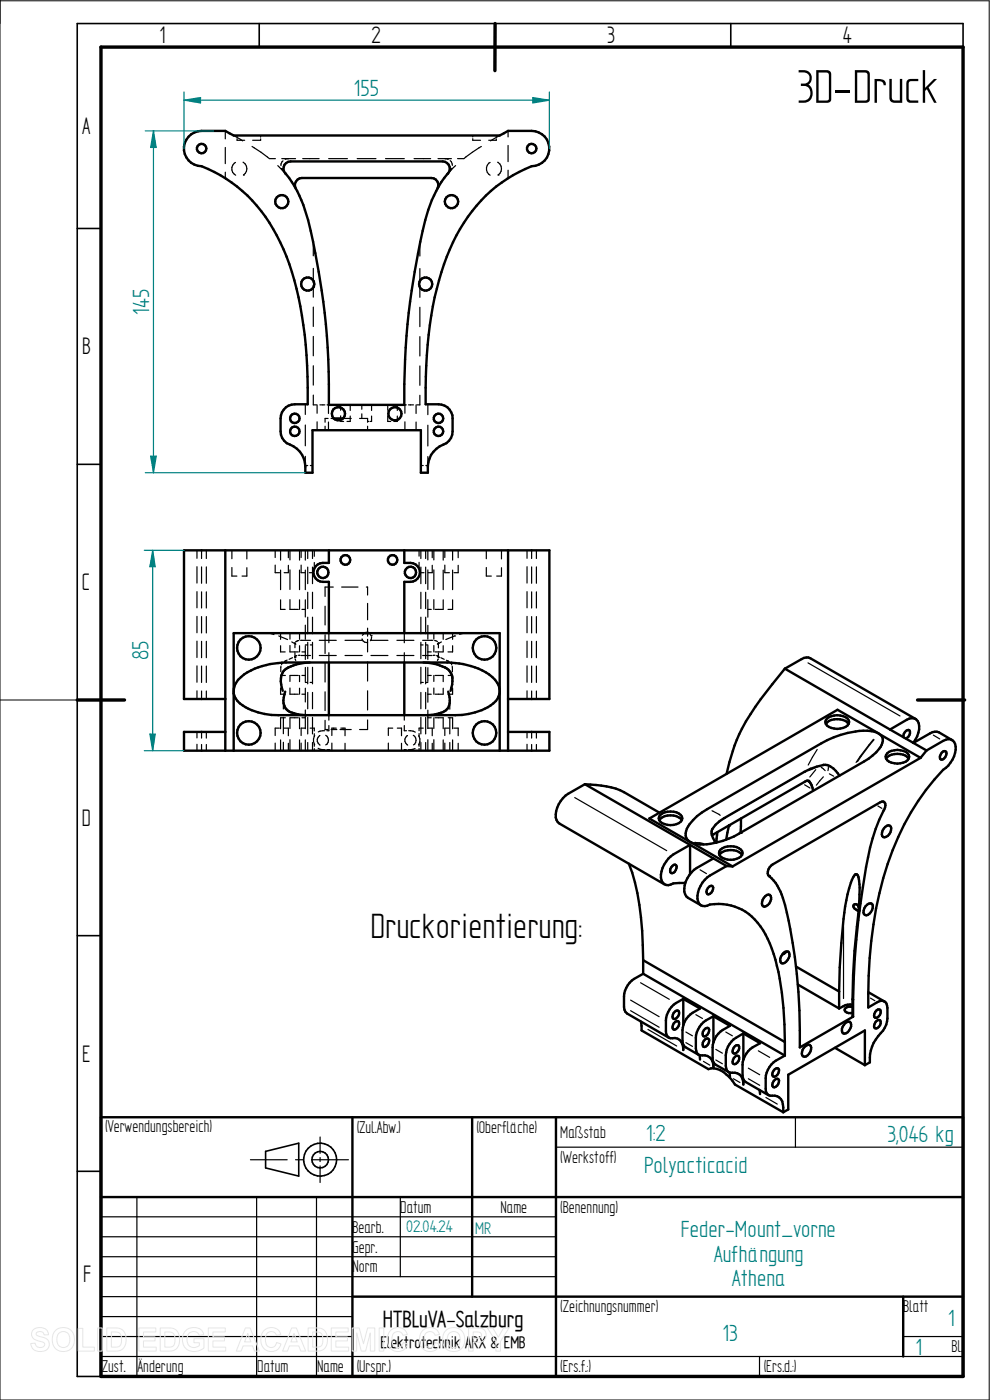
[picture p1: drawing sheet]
<svg xmlns="http://www.w3.org/2000/svg" width="210mm" height="297mm" viewBox="0 0 210 297" stroke-linecap="round" stroke-linejoin="round" font-family="sans-serif">
<path d="M0 0v297h209.8v-296.8h-209.8M0 148.5h16.4" fill="none" stroke="#000" stroke-width=".21"/>
<g fill="none" stroke="#000" stroke-width=".34">
<path d="M55 5v5M105 5v5M155 5v5M204.3 10v-5h-187.9v287h5M16.4 48.5h5M16.4 98.5h5M16.4 148.5h5M16.4 198.5h5M16.4 248.5h5M56.3 244.3l7.1-1.8v7l-7.1-1.7z"/>
<circle cx="67.9" cy="246" r="3.5"/>
<circle cx="67.9" cy="246" r="1.76"/>
</g>
<path d="M21.4 10h182.9v282h-182.9zM105 5v10M16.4 148.5h10M194.6 148.5h10" fill="none" stroke="#000" stroke-width=".72"/>
<g fill="none" stroke="#000" stroke-width=".51">
<path d="M40 29a3.8 3.8 0 0 1 2.8-1.2h5l1.8 .9h56.4l1.8-.9h5a3.7 3.7 0 0 1 3.7 3.7 3.7 3.7 0 0 1-3.7 3.8 31.9 31.9 0 0 0-18 19.1 78.6 78.6 0 0 0-4.5 27.9v3.5h2.7a2.92 2.92 0 0 1 3 3v2.7a2.94 2.94 0 0 1-1.9 2.8 5.3 5.3 0 0 0-3.3 6h-1.5v-9h-23v9h-1.5a5.5 5.5 0 0 0-4-6.3 3 3 0 0 1-1.3-2.5v-2.7a3.1 3.1 0 0 1 3-3h2.8a88.5 88.5 0 0 0-3.9-29.8 34.5 34.5 0 0 0-12.3-17.3l-2.4-1.5-3.9-1.9a3.7 3.7 0 0 1-3.5-2.3 3.7 3.7 0 0 1 .7-4zM60.4 34.9l.7-.6 .5-.1h32.3a1.53 1.53 0 0 1 1.4 1 1.53 1.53 0 0 1-.4 1.7 26.1 26.1 0 0 0-5.2 12.1 153.7 153.7 0 0 0-3.9 36.9h-16a145.2 145.2 0 0 0-5.1-41.4 23.4 23.4 0 0 0-4.5-8.2l-.1-.4zM62.7 40a1.54 1.54 0 0 1 1.4-2.2h27.4a1.5 1.5 0 0 1 1.3 2.2M70.8 88.8h2M47.8 116.8v42.5M69.8 116.8v2.6a2.61 2.61 0 0 0-3.1 1.2 2.01 2.01 0 0 0 1.8 2.8h1.3v10.9M85.8 116.8v2.6a2.7 2.7 0 0 1 3.1 1.2 2.01 2.01 0 0 1-1.8 2.8h-1.3v10.9M107.8 116.8v42.5M49.6 134.3h56.4v12.3a4.8 4.8 0 0 0-3-4 17.3 17.3 0 0 0-8.1-2.1h-34.2a15.5 15.5 0 0 0-9.6 3.1 3.8 3.8 0 0 0-1.5 3zM77.4 134.3h.7M47.8 148.3h-8.8v-31.5h77.5v31.5h-8.7M47.8 155.3h-8.8v4h77.5v-4h-8.7"/>
<path d="M49.6 146.7v12.6M49.6 147.1a4.8 4.8 0 0 0 3.1 3.3 14.7 14.7 0 0 0 6.3 1.3h37.6a12.1 12.1 0 0 0 8.6-3 3.5 3.5 0 0 0 .8-2v12.6M60.5 146.7l-.2 .7a2.74 2.74 0 0 0 2.1 3.9l2.5 .4M65.7 140.5a8.3 8.3 0 0 0-5.5 1.8 4.3 4.3 0 0 0-.2 4.3M69.8 140.5v11.2M85.8 140.5v11.2M89.8 140.5a9.6 9.6 0 0 1 5.3 1.6 3.3 3.3 0 0 1 .8 3.1l-.3 1.4M95.1 146.7l.1 .7a2.92 2.92 0 0 1-2.5 4.1l-2.1 .2M166.5 141.9l3.6-2.1a1.88 1.88 0 0 1 1.8-.1l22.3 12.8M166.5 141.9a70 70 0 0 0-9.1 12.7l-1.6 3.6-1.7 6M166.5 141.9l22.3 12.9M175.2 153.6a3.3 3.3 0 0 1 4.8 0"/>
<path d="M175.4 152.4a3.4 3.4 0 0 1 4.6 .4 1.25 1.25 0 0 1-1.1 1.6 3.4 3.4 0 0 1-3.7-.9l-.1-.3zM188.2 159.8a3.6 3.6 0 0 1 4.3 0 1.2 1.2 0 0 1 .2 1.3 1.2 1.2 0 0 1-1.1 .7 3.8 3.8 0 0 1-3.4-.5 .98 .98 0 0 1 0-1.5zM188.8 154.8l5 2.8M188.8 154.8l3.6-2.1a1.59 1.59 0 0 1 1.7-.2 1.59 1.59 0 0 1 .9 1.6 5.5 5.5 0 0 1-1.3 3.5M191.7 156.4a1.36 1.36 0 0 1 1-1.5 1.09 1.09 0 0 1-.5 1.8M193.8 157.6l2.8 1.6M196.6 159.2l-1.3 1.6M196.6 159.2l3.5-2a1.69 1.69 0 0 1 2-.1 1.69 1.69 0 0 1 .6 1.9 6 6 0 0 1-2.6 4.3 54.7 54.7 0 0 0-13.5 26.2 98.4 98.4 0 0 0-2.4 24.2l1.9-1.1a1.3 1.3 0 0 1 1.5-.1 1.3 1.3 0 0 1 .7 1.3 6.1 6.1 0 0 1-2 6 7.7 7.7 0 0 0-1.8 5.6l-1 .6M199.8 159.7l.3-.3h.5a1.2 1.2 0 0 1-.9 1.8l-.2-.2a1.22 1.22 0 0 1 .3-1.3zM202 157l-2.8-1.6a2.07 2.07 0 0 0-1.9 .2l-3.5 2M124.1 166.4l-3.6 2a5.4 5.4 0 0 0-2.4 5.6l.6 .7 22.3 12.9M124.1 166.4l4.6 .4a10.7 10.7 0 0 1 3.7 1.3l7.5 4.3"/>
<path d="M124.1 166.4l22.3 12.8M137.8 173.7l39.9-23.1 8.7 5a11.7 11.7 0 0 0-8.1 .3l-2.8 1.1-1.3 .7-24.2 14a9.6 9.6 0 0 0-4.5 4.6 1.87 1.87 0 0 0 .9 2.3zM139.8 174a1.57 1.57 0 0 1 1.8-1.8 2.56 2.56 0 0 1 3.1 1.4v.4M139.8 174a3.3 3.3 0 0 0 4.9 0M139.9 174a3.3 3.3 0 0 1 4.8 0M146.4 179.2l4.9 2.9M146.4 179.2v6.2M146.4 179.2l-3.6 2.1a5.6 5.6 0 0 0-2.5 5.5 1.53 1.53 0 0 0 2.5 .6l2.6-.1M152.2 176.5l-.3 2.3M154.6 175.2l-.5 2.9M157.2 173.7l-.1 3M171.4 165.7l-.6 .1-19.8 11.4"/>
<path d="M171.5 165.7l.5 .6 .4 1.2M178.1 164.5a3.9 3.9 0 0 0-3.4-2.2l-2.8 .8-1.3 .6-17 9.9a5.9 5.9 0 0 0-2.6 2.5v.3a3.5 3.5 0 0 0 .9 2.4M187.8 175.4l.4-.2a.59 .59 0 0 1 .9 .5 1.74 1.74 0 0 1-1.7 1.9 1.57 1.57 0 0 1 .4-2.2zM188 161a3.3 3.3 0 0 1 4.7 0M195.3 160.8l-8.9-5.1a1.97 1.97 0 0 1 .1 3.1 11.1 11.1 0 0 1-3.2 2.7l-26.5 15.4a13.9 13.9 0 0 1-9.7 2l-.5-.2 8.8 5.1M195.3 160.8l-39.9 23M133.4 183.2a57.2 57.2 0 0 1 3 20.5M142.7 183.7l.3-.2 .4 .1a1.21 1.21 0 0 1-1 1.6 1.03 1.03 0 0 1 .3-1.5zM150.4 188.1l.6-.2 .2 .1a1.21 1.21 0 0 1-1.1 1.7 1.04 1.04 0 0 1 .3-1.6zM151.3 182.1l2.8 1.6M151.3 182.1l-3.5 2a5.4 5.4 0 0 0-2.5 5.6l.6 .8 2.8 1.6M152.6 181.4a3.3 3.3 0 0 1 4.8 0"/>
<path d="M152.8 180.3a3.5 3.5 0 0 1 4.6 .3 1.23 1.23 0 0 1-1.1 1.6 3.2 3.2 0 0 1-3.7-.8l-.1-.4zM154.1 183.7l1.3 .1M154.1 183.7l-3.5 2.1a5.6 5.6 0 0 0-2.5 5.4 1.54 1.54 0 0 0 2.5 .7 11 11 0 0 1 11.8 6.3 34.4 34.4 0 0 1 3.5 12.4l.3 3.2 .3 7.3M162.3 190.1l.7-.3a.75 .75 0 0 1 .6 1 1.59 1.59 0 0 1-1.7 1.5 1.57 1.57 0 0 1 .4-2.2zM163.1 185.8a1.77 1.77 0 0 1 .8-2.4l23.2-13.3a.67 .67 0 0 1 .7 .8l-.1 .4a38.6 38.6 0 0 0-4 12.6l-.7 4.3a168.7 168.7 0 0 0-2 23.9M163.2 185.9a8.6 8.6 0 0 1 2.9 4.6 109.8 109.8 0 0 1 3.6 31.7l11.3-6.5M182.2 192.5a.69 .69 0 0 0-.4-.6 .69 .69 0 0 0-.7 .1l-.1 .2a1.29 1.29 0 0 0 1.1 1M183.6 192.3a.98 .98 0 0 1 1.5-.4 1.9 1.9 0 0 1-1.3 2.3l-.3-.1a1.23 1.23 0 0 1 .1-1.8zM136 216.7l.1 1.9 14.2 8.2a3.7 3.7 0 0 1 3.8 1.2l.7 .6 1.1 1.5 10.3 5.9M136.4 203.7v2.9M136.4 203.7l30.1 17.4M136.4 206.6l30.1 17.3"/>
<path d="M136.4 206.6a5.9 5.9 0 0 0-3.8 3.6 8.5 8.5 0 0 0 .1 4.5l.3 .3 8.9 5.1M142.9 214.9a.74 .74 0 0 1 1.1-.4 1.21 1.21 0 0 1-1.1 1.7 .97 .97 0 0 1 0-1.3zM142.9 217.1a.74 .74 0 0 1 1.1-.4 1.21 1.21 0 0 1-1.1 1.7 .97 .97 0 0 1 0-1.3zM144.9 211.9l3.6 2.1a5.2 5.2 0 0 0-3.7 4.5v2.3l.3 1.1 3.2 1.9M144.9 211.9a5.3 5.3 0 0 0-3.6 4.6v2.2a1.38 1.38 0 0 0 1.9 1.5 2.2 2.2 0 0 1 1.7 2.6v-1.1M144.9 211.9v5.6M149.6 218.3l.5-.2 .2 .1a1.21 1.21 0 0 1-1.1 1.6 1.15 1.15 0 0 1 .4-1.5zM151.3 215.6l3.6 2a5.5 5.5 0 0 0-3.7 4.1 7.8 7.8 0 0 0 .2 3.8l.4 .3 2.8 1.7M151.3 215.6a5.2 5.2 0 0 0-3.7 4.6v2.2a1.32 1.32 0 0 0 .9 1.5 2.23 2.23 0 0 1 2.8 2.5v-1.1M151.3 215.6v5.5M157.7 219.2l3.5 2.1a5.2 5.2 0 0 0-3.7 4.6v2.2l.3 1.1 .4 .3 4.9 2.9M157.7 219.2a5.5 5.5 0 0 0-3.6 4.1 7.1 7.1 0 0 0 .1 3.8l.7 .5a2.2 2.2 0 0 1 2.8 2.5v-1.1"/>
<path d="M157.7 219.2v5.6M166.2 202.1a.72 .72 0 0 1 1.2 0 1.76 1.76 0 0 1-1.6 2.2 1.59 1.59 0 0 1 .4-2.2zM166.5 202v.2l-.5 .2M168.9 205.1l9.1 5.3M169.2 208.9l8.8 5.1M178 210.4a102.8 102.8 0 0 1 1.8-20.7l.7-2.5 .8-1.6a.49 .49 0 0 1 .6 0 .49 .49 0 0 1 .2 .5l.1 .8a25 25 0 0 1-.1 7 146.8 146.8 0 0 0-1.3 18.1M178 210.4v3.6M179.3 217a.72 .72 0 0 1 1.2 0 1.77 1.77 0 0 1-1.6 2.2 1.52 1.52 0 0 1 .4-2.2zM180.8 212v3.6l.2 .1M180.8 212l.2 .1M180.8 213.1h-.5a3.5 3.5 0 0 0-2.3 .9M180.8 213.6a1.12 1.12 0 0 0-1.6 .8 1.31 1.31 0 0 0 1.6 .5"/>
<path d="M181 212.1v3.6M184.2 210.5l3.4 2M185.9 216.6l.6-.2a.83 .83 0 0 1-.1 1.4l-.3 .3h-.5a1.01 1.01 0 0 1 .3-1.5zM185.9 214.4l.6-.2a.83 .83 0 0 1-.1 1.4l-.3 .3h-.5a1.01 1.01 0 0 1 .3-1.5zM21.4 237h182.9v55h-182.9zM74.8 237v55M100.2 237v38.1M117.9 237v55M148.4 223.9l.1 .9M149.6 220.5l.5-.2 .2 .1a1.21 1.21 0 0 1-1.1 1.7 1.15 1.15 0 0 1 .4-1.6zM154.8 227.5l.1 1M155.9 222l.6-.3a.83 .83 0 0 1-.1 1.5l-.3 .2-.5 .1a1.01 1.01 0 0 1 .3-1.5z"/>
<path d="M155.9 224.2l.6-.2a.83 .83 0 0 1-.1 1.4l-.3 .3h-.5a1.01 1.01 0 0 1 .3-1.5zM161.1 231.2l.1 .9M164.4 229.1l.5-.2 .2 .1a1.21 1.21 0 0 1-1.1 1.6 1.04 1.04 0 0 1 .4-1.5zM164.4 226.8l.5-.2 .2 .1a1.21 1.21 0 0 1-1.1 1.7 1.04 1.04 0 0 1 .4-1.6zM166.5 221.1v2.8M166.5 223.9a5.9 5.9 0 0 0-3.9 3.6 8.8 8.8 0 0 0 .1 4.5l.7 .5a2.23 2.23 0 0 1 2.8 2.4v1.1M170.5 222.3a.98 .98 0 0 1 1.5-.4 1.9 1.9 0 0 1-1.3 2.3 1.09 1.09 0 0 1-.2-1.9zM177.1 222.3l6.4 3.7M183.5 226v-7.4l-16.3 9.4v7.4l-1 .6M21.4 254h182.9M74.8 275.1h129.5M191.6 275.1v12.7"/>
<circle cx="42.8" cy="31.5" r="1"/>
<circle cx="112.8" cy="31.5" r="1.01"/>
<circle cx="59.8" cy="42.8" r="1.39"/>
<circle cx="95.8" cy="42.8" r="1.41"/>
<circle cx="65.3" cy="60.3" r="1.4"/>
<circle cx="90.3" cy="60.3" r="1.4"/>
<circle cx="62.5" cy="88.7" r="1"/>
<circle cx="62.5" cy="91.5" r="1.01"/>
<circle cx="71.8" cy="87.8" r="1.4"/>
<circle cx="83.8" cy="87.8" r="1.4"/>
<circle cx="93" cy="88.8" r="1"/>
<circle cx="93" cy="91.5" r="1"/>
<circle cx="73.3" cy="118.8" r="1.02"/>
<circle cx="83.3" cy="118.8" r="1.02"/>
<circle cx="52.8" cy="137.5" r="2.5"/>
<circle cx="68.5" cy="121.4" r="1.2"/>
<circle cx="87.1" cy="121.4" r="1.2"/>
<circle cx="102.8" cy="137.5" r="2.5"/>
<circle cx="52.8" cy="155.5" r="2.5"/>
<circle cx="102.8" cy="155.5" r="2.5"/>
</g>
<g fill="none" stroke="#000" stroke-width=".25">
<path d="M47.8 27.8v1.7M47.8 31.3v3.4M47.8 36.5v1.3M49.6 28.7l1.9 1.2M50 34.5a1.54 1.54 0 0 0 0 2.7M50.3 29.4v.4h1.6M50.3 28.7v.3M51.6 34.4a1.58 1.58 0 0 1 0 2.7M51.6 37.1h.1M53.5 31.1l3.6 2.6h1.3M55.3 29.5v.3h-1.7M55.3 28.7v.4"/>
<path d="M58.9 35.1l1.6 1.6M59.7 35.8h.1M59.7 35.8l.3 .4M59.8 33.7h2.9M60 34.1l-.4 .7v.3M61.1 33.7l-.6 .1M64.2 33.7h3.5M69.7 33.7h4M75.8 33.7h4M81.8 33.7h4M87.8 33.7h3.6M92.9 33.7h2.9"/>
<path d="M94.5 33.7h.5M95 33.7h.1M95.5 34.1l.3 .2 .2 .8M95.9 35.7l-.3 .5M96.6 35.1l-1.5 1.6M97.1 33.7h1.3M100.3 29.4v.4h1.6M100.3 28.7v.3M102.1 31.1l-3.7 2.6M104 34.5a1.56 1.56 0 0 0 0 2.7M105.3 29.5v.3h-1.6M105.3 28.7v.4"/>
<path d="M105.6 34.4a1.58 1.58 0 0 1 .1 2.7M105.7 37.1h.1M106 28.7l-1.9 1.2M107.8 27.8v1.2M107.8 30.9v3.4M107.8 36.1v1.7M66.5 59.6h.1M66.5 51.7v2.6M66.5 56.9v3.1M89.1 59.6h.1M89.1 51.7v2.6M89.1 57v3"/>
<path d="M66.5 61h.1M66.5 60.5v2.5M66.5 65.2v4.1M66.5 71.4v4.1M66.5 77.6v4.1M89.1 60.5v2.6M89.1 65.2v4.1M89.1 71.4v4.1M89.1 77.6v4.1M64.8 85.8v2.1M64.8 90.2v4.4M64.8 96.8v2.2"/>
<path d="M64.8 98.8h.5M65.8 98.8h.5M66.5 83.8v2.1h.6M67.3 85.9v1.8M67.3 89.5v1.8M67.9 85.9h1M69 90.4v.9M69.4 85.9h.4M69.6 88.8h-.6v.8M69.7 85.9v1.8M69.7 89.5v1.8M70.2 88.8h.6"/>
<path d="M72.3 88.2v1.2h.6M72.3 85.9v1.1M72.8 88.8h1.7M74.3 88.3v1.1h-.7M74.3 85.9v1.2M76.3 88.8h1.7v.8M76.8 85.9v.9M76.8 87.8v1M78 89.4h.3M78 90.4v.9M78.8 88.3v1.1h-.2M78.8 85.9v1.2"/>
<path d="M82.3 88.2v1.2h.6M82.3 85.9v1.1M84.3 88.3v1.1h-.7M84.3 85.9v1.2M85.8 85.9h.4M85.9 85.9v1.8M85.9 89.5v1.8M86.7 85.9h1M88.3 85.9v1.8M88.3 89.5v1.8M89.1 83.9v2h-.7M89.3 98.8h.5"/>
<path d="M90.3 98.8h.5M90.8 85.8v2.2M90.8 90.2v4.4M90.8 96.9v2.1M41.8 116.8v1.6M42.8 116.8v1.7M43.8 116.8v1.7M49.2 116.8v1.7M52.4 116.8v1.8M58.4 119.9v1.6h.9M58.4 116.8v1.5M59.5 116.8v2"/>
<path d="M61.2 119.9v1.6h-.9M61.2 116.8v1.5M61.5 116.8v2M63.5 116.8v2M63.9 119.9v1.6h.8M63.9 116.8v1.5M64.8 116.8v2M65.3 116.8v1.7M66.3 116.8v1.7M66.7 116.8v1.2M66.7 119.3v1.3M88.9 116.8v1.2"/>
<path d="M88.9 119.3v1.3M89.3 116.8v1.7M90.3 116.8v1.7M90.8 116.8v2M91.7 119.9v1.6h-.9M91.7 116.8v1.5M92 116.8v2M94 116.8v2M94.4 119.9v1.6h.9M94.4 116.8v1.5M96 116.8v2M97.2 119.9v1.6h-.9"/>
<path d="M97.2 116.8v1.5M103.2 116.8v1.7M106.4 116.8v1.8M111.8 116.8v1.6M112.8 116.8v1.7M113.8 116.8v1.7M41.8 120.2v3.5M41.8 125.5v3.4M41.8 130.8v3.4M41.8 136v3.5M42.8 120.3v3.4M42.8 125.6v3.4"/>
<path d="M42.8 130.8v3.5M42.8 136.1v3.4M43.8 120.3v3.4M43.8 125.6v3.4M43.8 130.8v3.5M43.8 136.1v3.4M49.2 120.4v1.8h1M52.4 120.4v1.8h-1M57.2 134.3h.1M57.2 134.3l.9 .3M57.2 134.3h1.9M59.1 134.9l1.9 .8"/>
<path d="M59.5 120.9v4.2M59.5 127.3v2h1M59.5 137v1.3h1M60.5 134.3h-1v1.3M61.1 134.3h3.9M61.5 127.2v2.1h1.8M61.5 136.9v1.4h1.8M61.5 120.9v4.2M61.5 134.3v1.3M61.6 134.3h1.7M61.9 136.2l.8 .5-.1-.3M62.1 139.5l-.8 .4"/>
<path d="M62.6 139.5h.1M62.6 136.4v1M62.6 138.5v1.1M62.6 139.8l.1 .3M62.8 136.1h.1M62.8 139.1l-.3 .2M62.9 139.1l-.3 .4M63.3 139h.4M63.4 135.9l-.6 .2M63.5 120.9v4.2M63.5 127.3v2M63.5 134.3v1.3"/>
<path d="M63.5 137v1.3M63.8 135.8h2.1M63.9 139.1h2M64.1 134.3h.7M64.1 129.3h.7M64.1 138.3h.7M64.8 120.9v4.2M64.8 127.3v3.6M64.8 132.6v3M64.8 137v2.9M64.8 136.8h.5M65.3 120.3v3.5"/>
<path d="M65.3 125.6v3.5M65.3 130.9v3.6M65.3 136.3v3.4M65.6 121.5h.9M65.8 136.8h.5M66.3 120.3v3.5M66.3 125.6v3.5M66.3 130.9v3.6M66.3 136.3v3.4M67 134.3h3.9M67.7 139.1h3.6M67.7 135.8h3.6"/>
<path d="M69 128.6v4M69 134.7v3.9M69.8 134.3v2.1M69.8 138.5v2M70.7 124.5h-1.7v2M72.5 124.5h3.4M72.9 134.3h3.9M73.2 139.1h3.6M73.2 135.8h3.6M76.8 135.6a1 1 0 0 0 1.1 .7M77.4 134.3l-.5 .5M77.7 124.5h.3v1.7"/>
<path d="M78 128v3.5M78 133.3v1.7M78 135.6v2.7M78.1 134.3l.2 .1M78.5 134.5l.2 .4M78.7 139.1h3.6M78.7 135.8h3.6M78.7 134.9h.1M78.7 134.3h3.9M78.8 135.1l-.2 .8M84.2 139.1h3.6M84.2 135.8h3.6"/>
<path d="M84.6 134.3h3.9M85.8 134.3v2.1M85.8 138.5v2M89.1 121.5h.9M89.3 120.3v3.5M89.3 125.6v3.5M89.3 130.9v3.6M89.3 136.3v3.4M89.3 136.8h.4M89.7 139.1h1.9M89.7 135.8h2.1M90.3 120.3v3.5"/>
<path d="M90.3 125.6v3.5M90.3 130.9v3.6M90.3 136.3v3.4M90.3 136.8h.5M90.5 134.3h3.9M90.8 120.9v4.2M90.8 127.2v3.7M90.8 132.7v2.9M90.8 136.9v3.1M90.8 134.3h.7M90.8 129.3h.7M90.8 138.3h.7"/>
<path d="M92 120.9v4.2M92 127.2v2.1M92 134.3v1.3M92 136.9v1.4M92.2 135.9l.6 .2M92.3 134.3h1.7v1.3M92.3 129.3h1.7M92.3 138.3h1.7M92.3 139l-.4 .1M92.6 139.1l.4 .4M92.8 139.1l.3 .2M92.9 139.8l-.1 .3"/>
<path d="M93 136.4h.1M93 139.5h.1M93 136.4v1.1M93 138.6v1M93.5 139.5l.7 .4M93.6 136.2l-.8 .5 .2-.3M94 120.9v4.2M94 127.3v2M94 137v1.3M95.1 134.3h.9v1.3M96 120.9v4.2M96 127.3v2h-1"/>
<path d="M96 137v1.3h-1M96.4 134.3h2M96.4 134.9h.1M96.4 134.9l-1.8 .8M98.4 134.3h.1M98.4 134.3l-.9 .3M103.2 120.4v1.8h1M106.4 120.4v1.8h-1M111.8 120.2v3.5M111.8 125.5v3.4M111.8 130.8v3.4M111.8 136v3.5"/>
<path d="M112.8 120.3v3.4M112.8 125.6v3.4M112.8 130.8v3.5M112.8 136.1v3.4M113.8 120.3v3.4M113.8 125.6v3.4M113.8 130.8v3.5M113.8 136.1v3.4M41.8 141.3v3.4M41.8 146.6v1.7M41.8 155.3v1.2M41.8 157.9v1.4"/>
<path d="M42.8 141.3v3.5M42.8 146.6v1.7M42.8 155.3v1.3M42.8 157.9v1.4M43.8 141.3v3.5M43.8 146.6v1.7M43.8 155.3v1.3M43.8 157.9v1.4M58.4 157.6v1.7M59.3 154.5h-.9v1.5M59.5 146v1.3h1M59.5 157v2.3"/>
<path d="M59.6 143.4v.9M59.6 141.3v1.2M60 140.5l-.3 .5M60.1 148.7v1.7M60.1 152.2v3.5M60.1 157.5v1.8M60.2 154.5h1v1.6M60.5 143.3h-1v1.3M60.5 152.3h-1v2.3M60.9 140l-.6 .3M61.2 157.7v1.6M61.5 146v1.3h1.8"/>
<path d="M61.5 143.3v1.3M61.5 152.3v2.3M61.5 156.9v2.4M61.6 152.3h1.7M61.6 143.3h1.7M63.5 143.3v1.3M63.5 146v1.3M63.5 152.3v2.3M63.5 157v2.3M63.9 157.6v1.7M64.1 152.3h.7M64.1 147.3h.7"/>
<path d="M64.1 143.3h.7M64.8 141.6v3M64.8 146v2.9M64.8 150.6v4M64.8 157v2.3M64.8 144.8h.4M64.8 154.5h-.9v1.5M65.3 141.6v3.5M65.3 146.9v3.5M65.3 152.2v3.5M65.3 157.5v1.8M65.8 144.8h.5"/>
<path d="M65.8 154.5h.9v.6M66.3 141.6v3.5M66.3 146.9v3.5M66.3 152.2v3.5M66.3 157.5v1.8M66.7 156.2l-.2 .6 .2 1.1M66.7 157.9l.1 .1M66.7 155.7v.5M66.7 157.9v.4M66.7 158.8v.5M66.8 156l-.1 .2M67.5 158.7l.4 .3h1"/>
<path d="M67.9 156a1.16 1.16 0 0 0 0 2.1M68.9 155l-1.4 .3M69 140.7v4M69 146.8v3.9M69 152.8v2h.6M69.1 156a1.17 1.17 0 0 1 0 2M69.4 159h.4M69.8 159h.1M69.8 151.7v1.1M69.8 153.9v1.1h-.5M69.8 159.2v.1M70.2 154.8h1.3"/>
<path d="M70.4 157.6v1.7M70.8 154.5v.1M70.8 154.7v.1M71.3 154.5h-.9v1.5M72.1 154.8h2.4M72.3 154.5h.9v1.6M72.8 154.8h.1M72.8 154.5v.1M73.2 157.7v1.6M78 140.4v4.1M78 146.6v4M78 152.7v2.1h-1.7"/>
<path d="M82.4 157.6v1.7M83.3 154.5h-.9v1.5M84.3 154.5h.9v1.6M85.2 157.7v1.6M85.8 159h.1M85.8 151.7v1.1M85.8 153.9v1.1h.4M85.8 159.2v.1M85.8 159h.4M86.4 156a1.16 1.16 0 0 0 .1 2.1M86.7 155l.9 .1 .5 .2M87.7 156a1.19 1.19 0 0 1 0 2"/>
<path d="M88.1 158.8l-1.4 .2M88.8 156.1l.1 .1M88.9 156.2l.2 .6-.2 1.1M88.9 157.9l-.1 .1M88.9 155.6v.6M88.9 157.9v.4M88.9 158.8v.5M89.3 141.6v3.5M89.3 146.9v3.5M89.3 152.2v3.5M89.3 157.5v1.8M89.3 144.8h.5"/>
<path d="M89.8 154.5h-.9v.5M90.3 141.6v3.5M90.3 146.9v3.5M90.3 152.2v3.5M90.3 157.5v1.8M90.3 144.8h.5M90.8 141.6v3M90.8 146v3M90.8 150.7v3.9M90.8 156.9v2.4M90.8 152.3h.7M90.8 147.3h.7"/>
<path d="M90.8 143.3h.7M90.8 154.5h.9v1.6M91.7 157.7v1.6M92 143.3v1.3M92 146v1.3M92 152.3v2.3M92 156.9v2.4M92.3 152.3h1.7v2.3M92.3 147.3h1.7M92.3 143.3h1.7v1.3M94 146v1.3M94 157v2.3"/>
<path d="M94.4 157.6v1.7M94.7 140.1l.6 .3M95.1 143.3h.9v1.3M95.1 152.3h.9v2.3M95.3 154.5h-.9v1.5M95.4 148.7v1.8M95.4 152.2v3.5M95.4 157.5v1.8M95.5 140.6l.3 .5M95.9 141.4l.1 1.1M96 146v1.3h-1M96 157v2.3"/>
<path d="M96.3 154.5h.9v1.6M97.2 157.7v1.6M111.8 141.3v3.4M111.8 146.6v1.7M111.8 155.3v1.2M111.8 157.9v1.4M112.8 141.3v3.5M112.8 146.6v1.7M112.8 155.3v1.3M112.8 157.9v1.4M113.8 141.3v3.5M113.8 146.6v1.7"/>
<path d="M113.8 155.3v1.3M113.8 157.9v1.4M171.4 140.6l19.5 11.3M173.4 159l-2 3.3M185.3 156.8l-3.7 5M185.4 156.9l-3.5 4.7M198 156l1.3 .8M121.9 169.2l19.5 11.3M147.4 178.7h.1M147.4 178.7l1.8 .2M147.4 178.8l1.7 .2M151 172l1.8 1"/>
<path d="M153.1 173.9l-.8 .7M153.6 173.6h.1M169.2 164.5l-14.2 8.3M170.6 163.7h.1M170.7 166.5l1.1 .7M172.9 162.9l-1.5 .6M173.1 163.3l-1.3 1.5M174.2 162.8l.8 .7M174.7 164.8l-1.5 1.8M175.7 162.8l-.1 .7M175.9 164.2l1 .5M186.2 171l.9 .5"/>
<path d="M148.5 184.5l1.4 .8M178.9 196.6v15.2M133.8 214.4l6 3.5M133.8 212.2l6 3.5M135.9 208.5l6.1 3.5M137.5 218.4l6.1 3.5M145.5 218.9l1.4 .9M147.6 215.3l1.4 .8M154 218.9l1.4 .9M184.7 211.8l.9 .5M145.5 221.2l1.4 .8M149.2 225.2l1.4 .8"/>
<path d="M151.8 224.9l1.4 .8M151.8 222.6l1.4 .8M155.6 228.9l1.4 .8M158.7 228.9l2.5 1.4M158.7 226.6l2.5 1.4M160.9 222.9l2.4 1.4M162.5 232.8l2.4 1.4M168.7 237v6.4M21.4 258.1h96.5M29 254v38M53.1 246h7.8M54.4 254v38"/>
<path d="M62.7 246h1.7M66.2 246h7.7M67.1 254v38M67.9 241.2v3.5M67.9 245.6v.8M67.9 247.4v3.5M84.9 254v16.8M117.9 243.4h86.4M21.4 270.8h96.5M21.4 266.6h96.5M21.4 262.4h96.5M21.4 275.1h53.4"/>
<path d="M21.4 279.3h53.4M21.4 287.8h182.9M21.4 283.5h53.4M161.1 287.8v4.2M191.6 283.5h12.7"/>
</g>
<g fill="#000">
<circle cx="78" cy="134.3" r=".25"/>
<circle cx="154.6" cy="175.1" r=".25"/>
<circle cx="157.1" cy="176.7" r=".25"/>
<circle cx="171.4" cy="165.7" r=".25"/>
<circle cx="171.5" cy="165.7" r=".25"/>
<circle cx="163.1" cy="185.8" r=".25"/>
<circle cx="182.1" cy="193.2" r=".25"/>
<circle cx="166.5" cy="202" r=".25"/>
</g>
<path d="M30.6 116.8h8.4M32.4 116.8l.5 3.4h-1.1zM30.6 159.3h8.4" fill="none" stroke="#008080" stroke-width=".25"/>
<path d="M32.4 116.8l.5 3.4h-1.1z" fill="#008080"/>
<path d="M31.8 155.7h1.1l-.5 3.6z" fill="none" stroke="#008080" stroke-width=".25"/>
<path d="M31.8 155.7h1.1l-.5 3.6z" fill="#008080"/>
<path d="M30.8 27.8h14.5M32.6 27.8l.5 3.5h-1.1zM30.8 100.3h34M32.4 116.8v42.5" fill="none" stroke="#008080" stroke-width=".25"/>
<path d="M32.6 27.8l.5 3.5h-1.1z" fill="#008080"/>
<path d="M32 96.8h1.1l-.5 3.5z" fill="none" stroke="#008080" stroke-width=".25"/>
<path d="M32 96.8h1.1l-.5 3.5z" fill="#008080"/>
<path d="M39 19.5v12M116.5 19.5v12M32.6 27.8v72.5M39 21.3l3.5-.6v1.1z" fill="none" stroke="#008080" stroke-width=".25"/>
<path d="M39 21.3l3.5-.6v1.1z" fill="#008080"/>
<path d="M113 20.7l3.5 .6-3.5 .5z" fill="none" stroke="#008080" stroke-width=".25"/>
<path d="M113 20.7l3.5 .6-3.5 .5z" fill="#008080"/>
<path d="M39 21.3h77.5" fill="none" stroke="#008080" stroke-width=".25"/>
<g fill="none" stroke="#e6e6e6" stroke-width=".21">
<path d="M7.1 282.1a2.02 2.02 0 0 1 3.1 .7l.1 .4h-.9a.9 .9 0 0 0-.8-.7 .9 .9 0 0 0-.9 .5l.1 .3 .5 .2a2.15 2.15 0 0 1 2.1 1.4 1.72 1.72 0 0 1-2.3 1.8l-.7-.2-.7-.7-.2-.8 1-.1a1.06 1.06 0 0 0 .9 1 1.06 1.06 0 0 0 1.1-.7 1.66 1.66 0 0 0-1.6-.8 1.37 1.37 0 0 1-.8-2.3zM11.8 282.3a2.46 2.46 0 0 1 3.1-.2 2.46 2.46 0 0 1 .8 3 2.4 2.4 0 0 1-3.1 1.5 2.4 2.4 0 0 1-1.5-3.1l.2-.5zM12.4 282.9a1.39 1.39 0 0 1 1.7-.3 1.39 1.39 0 0 1 .7 1.6 1.41 1.41 0 0 1-1.4 1.7 1.41 1.41 0 0 1-1.3-1.7l.1-.8zM16.6 281.8h1v4h2.4v.8h-3.4zM20.7 281.7h1v4.9h-1zM22.6 281.7h1.9a2.2 2.2 0 0 1 2.2 2.8 2.02 2.02 0 0 1-2.2 2.1h-1.9zM23.6 282.6a1.8 1.8 0 0 1 2 .5 2.09 2.09 0 0 1-.4 2.6l-1.6 .1zM29.5 281.7h3.6v.9h-2.7v1h2.5v.9h-2.5v1.3h2.7v.8h-3.6zM34 281.7h1.8a2.2 2.2 0 0 1 2.3 2.8 2.02 2.02 0 0 1-2.2 2.1h-1.9zM35 282.6a1.8 1.8 0 0 1 1.9 .5 2.09 2.09 0 0 1-.4 2.6l-1.5 .1zM39.4 282.3a2.33 2.33 0 0 1 3.8 .8l-1 .2a1.37 1.37 0 0 0-1.6-.7 1.37 1.37 0 0 0-.9 1.5 1.56 1.56 0 0 0 .8 1.6 1.56 1.56 0 0 0 1.8-.2v-.6h-1.2v-.9h2.2v2a2.65 2.65 0 0 1-3.1 .5 2.65 2.65 0 0 1-1.5-2.7l.3-1zM44.2 281.7h3.6v.9h-2.6v1h2.4v.9h-2.4v1.3h2.7v.8h-3.7z"/>
<path d="M52 281.7h1.1l1.9 4.9h-1l-.4-1.1h-2l-.4 1.1h-1.1zM52.6 282.9l.6 1.8h-1.3zM56 282.3a2.12 2.12 0 0 1 3.6 .8l-1 .2a1.24 1.24 0 0 0-1.6-.7 1.24 1.24 0 0 0-.7 1.6 1.28 1.28 0 0 0 .4 1.4 1.28 1.28 0 0 0 1.6 0l.4-.8 .9 .3a2.19 2.19 0 0 1-2.5 1.6 2.19 2.19 0 0 1-1.8-2.5l.1-.9zM61.9 281.7h1l2 4.9h-1.1l-.4-1.1h-2l-.4 1.1h-1.1zM62.4 282.9l.7 1.8h-1.4zM65.4 281.7h1.8a2.2 2.2 0 0 1 2.3 2.8 2.02 2.02 0 0 1-2.3 2.1h-1.8zM66.3 282.6a1.8 1.8 0 0 1 2 .5 2.09 2.09 0 0 1-.4 2.6l-1.6 .1zM70.3 281.7h3.6v.9h-2.7v1h2.5v.9h-2.5v1.3h2.8v.8h-3.7zM74.7 281.7h1.5l.9 3.4 .9-3.4h1.5v4.9h-.9l-.1-3.8-.9 3.8h-1l-.9-3.8-.1 3.8h-.9zM80.4 281.7h1v4.9h-1zM82.8 282.3a2.12 2.12 0 0 1 3.6 .8l-.9 .2a1.24 1.24 0 0 0-1.6-.7 1.24 1.24 0 0 0-.8 1.6 1.28 1.28 0 0 0 .5 1.4 1.28 1.28 0 0 0 1.5 0l.4-.8 .9 .3a2.19 2.19 0 0 1-2.5 1.6 2.19 2.19 0 0 1-1.7-2.5l.1-.9zM89.6 282.3a2.12 2.12 0 0 1 3.6 .8l-.9 .2a1.24 1.24 0 0 0-1.6-.7 1.24 1.24 0 0 0-.7 1.6 1.28 1.28 0 0 0 .4 1.4 1.28 1.28 0 0 0 1.5 0l.4-.8 1 .3a2.19 2.19 0 0 1-2.6 1.6 2.19 2.19 0 0 1-1.7-2.5l.1-.9z"/>
<path d="M94.6 282.3a2.46 2.46 0 0 1 3.1-.2 2.46 2.46 0 0 1 .8 3 2.4 2.4 0 0 1-3.1 1.5 2.4 2.4 0 0 1-1.4-3.1l.1-.5zM95.2 282.9a1.39 1.39 0 0 1 1.7-.3 1.39 1.39 0 0 1 .7 1.6 1.41 1.41 0 0 1-1.3 1.7 1.41 1.41 0 0 1-1.4-1.7l.1-.8zM99.4 281.7h1.6a1.61 1.61 0 0 1 2.1 1.5 1.62 1.62 0 0 1-2.1 1.6h-.6v1.8h-1zM100.4 282.6a1.62 1.62 0 0 1 1.7 .3 .7 .7 0 0 1-.1 .8 .7 .7 0 0 1-.7 .2h-.9zM103.4 281.7h1.1l1.2 2 1.1-2h1.2l-1.8 2.9v2h-1v-2z"/>
</g>
<text font-size="11.3" x="169" y="21.8">3D-Druck</text>
<text font-size="8.4" x="78.6" y="199.1">Druckorientierung:</text>
<g font-size="5.7">
<text x="33.8" y="9.2">1</text>
<text x="78.8" y="9.2">2</text>
<text x="128.8" y="9.2">3</text>
<text x="178.8" y="9.2">4</text>
<text x="17.4" y="28.4">A</text>
<text x="17.4" y="75.2">B</text>
<text x="17.4" y="125.2">C</text>
<text x="17.4" y="175.2">D</text>
<text x="17.4" y="225.2">E</text>
<text x="17.6" y="271.9">F</text>
</g>
<g font-size="5.6" fill="#008080">
<text x="75.1" y="20.4">155</text>
<text x="31.7" y="66.8" transform="rotate(-90 31.7 66.8)">145</text>
<text x="31.5" y="140.1" transform="rotate(-90 31.5 140.1)">85</text>
<text x="137.1" y="242">1:2</text>
<text x="188.3" y="242.2">3,046 kg</text>
<text x="136.7" y="248.8">Polyacticacid</text>
<text x="144.4" y="262.4">Feder-Mount_vorne</text>
<text x="151.4" y="267.6">Aufhängung</text>
<text x="155.3" y="272.9">Athena</text>
<text x="201.2" y="281.3">1</text>
<text x="153.2" y="284.6">13</text>
<text x="194.2" y="287.4">1</text>
</g>
<text font-size="5.5" x="81.2" y="281.5">HTBLuVA-Salzburg</text>
<g font-size="4.1">
<text x="22.3" y="240.2">(Verwendungsbereich)</text>
<text x="75.7" y="240.4">(Zul.Abw.)</text>
<text x="101.1" y="240.4">(Oberfläche)</text>
<text x="118.8" y="241.4">Maßstab</text>
<text x="118.8" y="246.7">(Werkstoff)</text>
<text x="84.9" y="257.3">Datum</text>
<text x="106.2" y="257.3">Name</text>
<text x="118.8" y="257.3">(Benennung)</text>
<text x="74.8" y="261.5">Bearb.</text>
<text x="74.8" y="265.7">Gepr.</text>
<text x="74.8" y="270">Norm</text>
<text x="118.8" y="278.4">(Zeichnungsnummer)</text>
<text x="191.6" y="278.4">Blatt</text>
<text x="201.8" y="286.9">Bl.</text>
<text x="21.6" y="291.1">Zust.</text>
<text x="29.2" y="291.1">Änderung</text>
<text x="54.6" y="291.1">Datum</text>
<text x="67.3" y="291.1">Name</text>
<text x="75.7" y="291.1">(Urspr.)</text>
<text x="118.8" y="291.1">(Ers.f.:)</text>
<text x="162" y="291.1">(Ers.d.:)</text>
</g>
<g font-size="4" fill="#008080">
<text x="86.2" y="261.5">02.04.24</text>
<text x="100.8" y="261.7">MR</text>
</g>
<text font-size="4" x="80.7" y="286">Elektrotechnik ARX &amp; EMB</text>
</svg>
